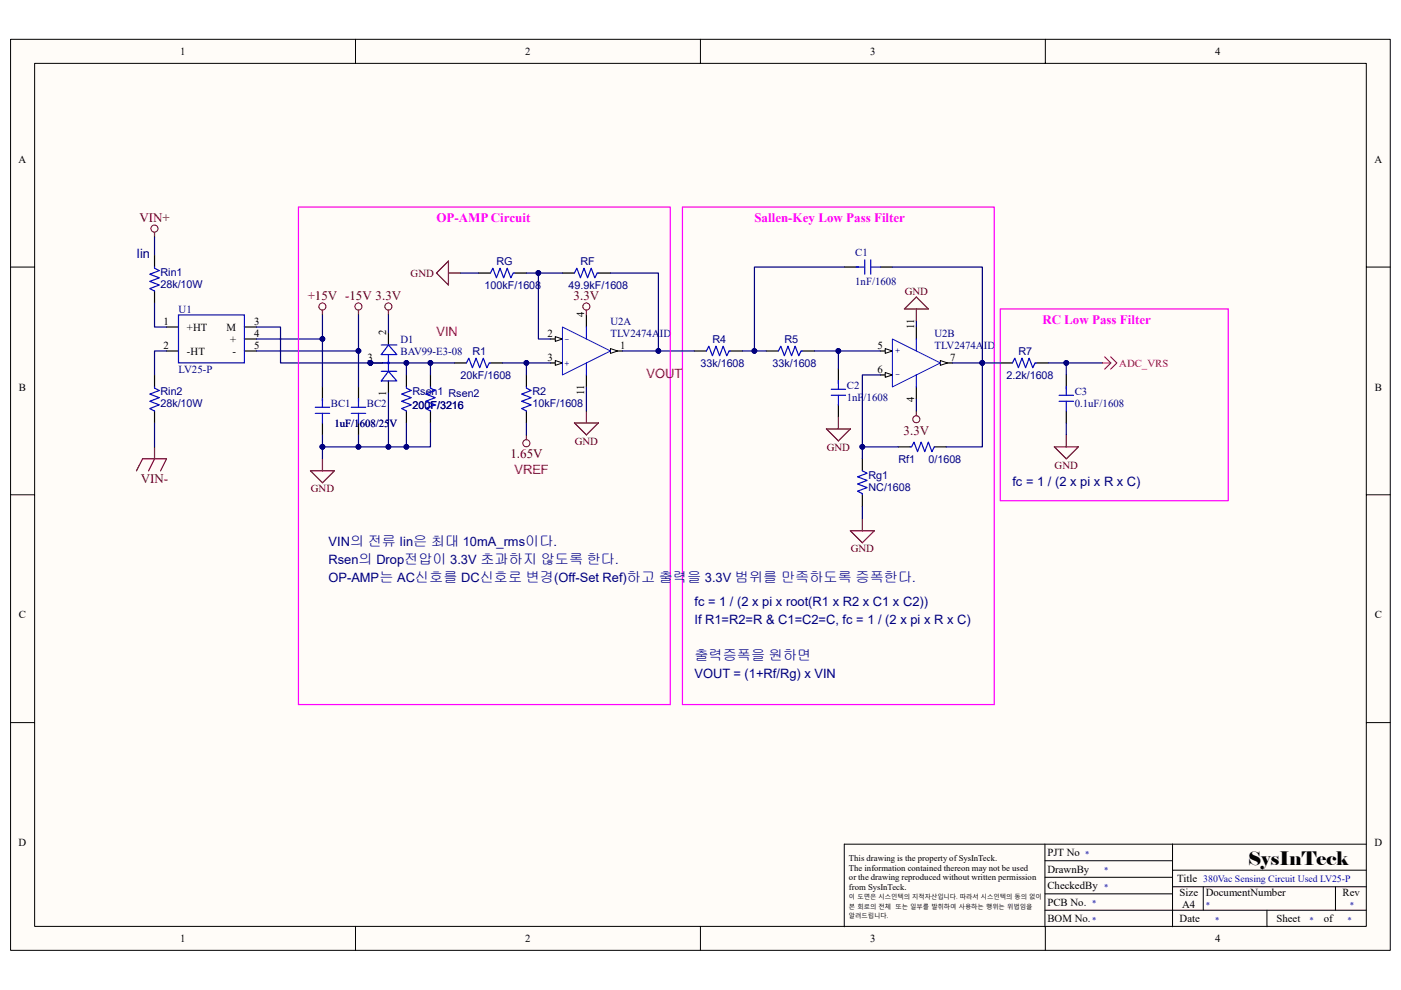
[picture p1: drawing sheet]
<svg xmlns="http://www.w3.org/2000/svg" width="297mm" height="210mm" viewBox="0 0 297 210" stroke-linecap="round" stroke-linejoin="round" font-family="sans-serif">
<path d="M2.3 8.4h292.5v193.2h-292.5z" fill="#fffcf8"/>
<path d="M2.2 8.3h292.6v193.3h-292.6z" fill="none" stroke="#000" stroke-width=".21"/>
<path d="M7.4 13.5h282.3v183h-282.3z" fill="#fffcf8"/>
<g fill="none" stroke="#000" stroke-width=".21">
<path d="M7.3 13.4h282.4v183.1h-282.4zM75.4 8.3v5.1M148.5 8.3v5.1M221.6 8.3v5.1M2.2 56.6h5.1M289.7 56.6h5.1M2.2 104.9h5.1M289.7 104.9h5.1M2.2 153.3h5.1M289.7 153.3h5.1M221.5 179v17.6M248.6 179v17.6"/>
<path d="M289.7 179h-110.7v17.6M75.4 196.5v5.1M148.5 196.5v5.1M221.5 193.1h68.2M221.5 189.6h27.1M221.5 186.1h27.1M221.5 182.6h27.1M221.6 196.5v5.1M248.6 188.1h41.1M248.6 184.6h41.1M255.1 188.1v5M268.6 193.1v3.5"/>
<path d="M283.1 188.1v5"/>
</g>
<g fill="none" stroke="#800000" stroke-width=".21">
<circle cx="68.4" cy="65" r=".75"/>
<circle cx="76" cy="65" r=".75"/>
</g>
<path d="M68.4 65.8v1M76 65.8v1M65.8 99.9h5.1l-2.5 2.5zM68.4 97.3v2.6" fill="none" stroke="#800000" stroke-width=".25"/>
<g fill="none" stroke="#000" stroke-width=".25">
<path d="M86.2 79.5v2.6M91.3 79.5v2.6M96.3 77h2.6M104 77h2.5M111.6 79.5v2.6M124.3 79.5v2.6M129.4 74.4h2.6M68.4 82.1v2.5M68.4 89.7v2.5M76 82.1v2.5M76 89.7v2.5M86.2 87.2v2.5"/>
<path d="M91.3 87.2v2.5M111.6 87.2v2.5"/>
</g>
<path d="M98.9 77l.5-1 .8 2 .7-2 .8 2 .8-2 .7 2 .5-1h.3M66.8 87.7h3.1M66.8 86.4h3.1M68.4 84.6v1.8M68.4 87.7v2M74.5 87.7h3M74.5 86.4h3M76 84.6v1.8M76 87.7v2M86.2 82.1v.2l1 .5-2 .8 2 .7-2 .8 2 .8-2 .8 1 .5M91.3 82.1v.2l1 .5-2 .8 2 .7-2 .8 2 .8-2 .8 1 .5M111.6 82.1v.2l1 .5-2 .8 2 .7-2 .8 2 .8-2 .8 1 .5" fill="none" stroke="#000bff" stroke-width=".25"/>
<path d="M129.4 73.9l1.6 .5-1.6 .6z" fill="#fffcf8"/>
<path d="M129.4 73.9l1.6 .5-1.6 .6z" fill="none" stroke="#000" stroke-width=".21"/>
<path d="M116.7 77h2.5" fill="none" stroke="#000" stroke-width=".25"/>
<path d="M117.7 76.5l1.5 .5-1.5 .5z" fill="#fffcf8"/>
<path d="M117.7 76.5l1.5 .5-1.5 .5z" fill="none" stroke="#000" stroke-width=".21"/>
<path d="M116.7 71.9h2.5" fill="none" stroke="#000" stroke-width=".25"/>
<path d="M117.7 71.4l1.5 .5-1.5 .5z" fill="#fffcf8"/>
<path d="M117.7 71.4l1.5 .5-1.5 .5z" fill="none" stroke="#000" stroke-width=".21"/>
<g fill="none" stroke="#000" stroke-width=".25">
<path d="M32.8 54.1v2.5M101.4 57.9h2.6M109.1 57.9h2.5M119.2 57.9h2.6M126.9 57.9h2.5M32.8 61.7v2.6M32.8 79.5v2.6M35.3 69.4h2.5M35.3 74.4h2.5M51.8 69.4h2.6M51.8 74.4h2.6M51.8 71.9h2.6"/>
<path d="M78.5 77h2.6M82.4 70.6v2.6M124.3 66.8v2.6M194.3 69.4v2.5M199.4 77h2.5M32.8 87.2v2.5M82.4 80.8v2.5"/>
</g>
<path d="M119.2 69.4l10.2 5-10.2 5.1z" fill="none" stroke="#000bff" stroke-width=".21"/>
<path d="M32.8 56.6v.3l1 .5-2.1 .8 2.1 .7-2.1 .8 2.1 .8-2.1 .7 1.1 .5M104 57.9l.5-1 .8 2 .7-2 .8 2 .7-2 .8 2 .5-1h.3M121.8 57.9l.5-1 .8 2 .7-2 .8 2 .7-2 .8 2 .5-1h.3M124.3 69.4v2.5M124.3 77v2.5M32.8 82.1v.2l1 .5-2.1 .8 2.1 .7-2.1 .8 2.1 .8-2.1 .8 1.1 .5" fill="none" stroke="#000bff" stroke-width=".25"/>
<g fill="none" stroke="#800000" stroke-width=".21">
<circle cx="32.7" cy="48.5" r=".75"/>
<circle cx="82.3" cy="65" r=".75"/>
<circle cx="124.3" cy="65" r=".75"/>
<circle cx="111.6" cy="94" r=".75"/>
</g>
<path d="M32.8 49.3v1M92.5 57.9l2.6-2.5v5.1zM95.1 57.9h2.5M82.4 65.8v1M124.3 65.8v1M28.9 99.9l1.3-2.6h5.1l-1.3 2.6M32.8 94.8v2.5l-1.3 2.6M111.6 92.2v1.1M121.8 89.7h5.1l-2.6 2.5zM124.3 87.2v2.5" fill="none" stroke="#800000" stroke-width=".25"/>
<circle cx="78.5" cy="77" r=".5" fill="#000080" stroke="#000080" stroke-width=".21"/>
<g fill="none" stroke="#00f" stroke-width=".25">
<path d="M37.8 66.8h14v10.2h-14zM80.8 78.8h3.3M80.8 73.2h3.3M81.1 77h1.3M82.4 78.8l1.7 2h-3.3zM82.4 73.2l1.7 2h-3.3zM82.4 75.2v3.6"/>
<circle cx="82.4" cy="77" r=".19"/>
</g>
<path d="M199.4 76.5l1.5 .5-1.5 .5z" fill="#fffcf8"/>
<path d="M199.4 76.5l1.5 .5-1.5 .5z" fill="none" stroke="#000" stroke-width=".21"/>
<path d="M186.7 74.4h2.5" fill="none" stroke="#000" stroke-width=".25"/>
<path d="M187.7 73.9l1.5 .5-1.5 .6z" fill="#fffcf8"/>
<path d="M187.7 73.9l1.5 .5-1.5 .6z" fill="none" stroke="#000" stroke-width=".21"/>
<path d="M186.7 79.5h2.5" fill="none" stroke="#000" stroke-width=".25"/>
<path d="M187.7 79l1.5 .5-1.5 .5z" fill="#fffcf8"/>
<path d="M187.7 79l1.5 .5-1.5 .5z" fill="none" stroke="#000" stroke-width=".21"/>
<g fill="none" stroke="#000" stroke-width=".25">
<path d="M179 56.6h2.6M186.7 56.6h2.5M147.2 74.4h2.6M154.9 74.4h2.5M162.5 74.4h2.5M170.1 74.4h2.6M177.8 78.3v2.5M212.1 77h2.5M219.7 77h2.6M226.1 79.5v2.6M177.8 85.9v2.5M182.8 97.3v2.6"/>
<path d="M190.5 94.8h2.5M194.3 82.1v2.5M198.1 94.8h2.6M226.1 87.2v2.5M182.8 104.9v2.6"/>
</g>
<path d="M189.2 71.9l10.2 5.1-10.2 5.1z" fill="none" stroke="#000bff" stroke-width=".21"/>
<g fill="none" stroke="#000bff" stroke-width=".25">
<path d="M181.6 56.6h1.7M183.3 55.1v3.1M184.6 55.1v3.1M184.6 56.6h2.1M149.8 74.4l.5-1 .7 2.1 .8-2.1 .8 2.1 .7-2.1 .8 2.1 .5-1.1h.3M165 74.4l.5-1 .8 2.1 .8-2.1 .7 2.1 .8-2.1 .8 2.1 .5-1.1h.2M194.3 71.9v2.5M194.3 79.5v2.6M214.6 77l.6-1 .7 2 .8-2 .7 2 .8-2 .8 2 .5-1h.2M176.2 83.8h3.1M176.2 82.6h3.1M177.8 80.8v1.8"/>
<path d="M177.8 83.8v2.1M182.8 99.9l1.1 .5-2.1 .7 2.1 .8-2.1 .8 2.1 .7-2.1 .8 1 .5v.2M193 94.8h.3l.5-1 .7 2 .8-2 .8 2 .7-2 .8 2 .5-1M224.6 83.8h3M224.6 85.1h3M226.1 82.1v1.7M226.1 85.1v2.1"/>
</g>
<path d="M191.7 65.5l2.6-2.5 2.5 2.5zM194.3 65.5v2.6M175.2 91h5.1l-2.5 2.5zM177.8 88.4v2.6M194.3 87.2v1M223.5 94.8h5.1l-2.5 2.5zM226.1 92.2v2.6M180.3 112.6h5.1l-2.6 2.5zM182.8 110v2.6" fill="none" stroke="#800000" stroke-width=".25"/>
<path d="M233.7 77h1.8M234.2 75.7l1.3 1.3M235.5 75.7l1.3 1.3-1.3 1.3M235.5 77l-1.3 1.3" fill="none" stroke="#f00" stroke-width=".25"/>
<circle cx="194.3" cy="88.9" r=".75" fill="none" stroke="#800000" stroke-width=".21"/>
<path d="M63.3 43.9h78.8v105.5h-78.8zM144.7 43.9h66.1v105.5h-66.1zM212.1 65.5h48.3v40.7h-48.3z" fill="none" stroke="#f0f" stroke-width=".25"/>
<g fill="none" stroke="#000080" stroke-width=".25">
<path d="M32.8 50.3v3.8M97.6 57.9h3.8M111.6 57.9h2.5v14h2.6M114.1 57.9h5.1M129.4 57.9h10.2v16.5h-7.6M179 56.6h-19v17.8M189.2 56.6h19.1v20.4h-6.4M32.8 64.3v5.1h2.5M35.3 74.4h-2.5v5.1M54.4 69.4h5.1v7.6h31.8v2.5M54.4 71.9h14M54.4 74.4h21.6"/>
<path d="M68.4 66.8v15.3M76 66.8v15.3M82.4 66.8v3.8M86.2 77v2.5M91.3 77h5M106.5 77h10.2M111.6 77v2.5M139.6 74.4h7.6M157.4 74.4h5.1M172.7 74.4h14M177.8 74.4v3.9M186.7 79.5h-3.9v17.8"/>
<path d="M194.3 68.1v1.3M212.1 77h-3.8v17.8h-7.6M222.3 77h3.8v2.5M226.1 77h7.6M32.8 89.7v5.1M68.4 92.2v5.1M76 92.2v2.6h-7.6M82.4 83.3v11.5M86.2 89.7v5.1h-10.2M91.3 89.7v5.1h-5.1M111.6 89.7v2.5M124.3 82.1v5.1"/>
<path d="M182.8 94.8h7.7M194.3 84.6v2.6M226.1 89.7v2.5M182.8 107.5v2.5"/>
</g>
<g fill="#000080" stroke="#000080" stroke-width=".21">
<circle cx="68.4" cy="94.8" r=".49"/>
<circle cx="68.4" cy="71.9" r=".49"/>
<circle cx="76" cy="74.4" r=".5"/>
<circle cx="111.6" cy="77" r=".49"/>
<circle cx="114.1" cy="57.9" r=".49"/>
<circle cx="139.6" cy="74.4" r=".49"/>
<circle cx="76" cy="94.8" r=".5"/>
<circle cx="82.3" cy="94.8" r=".49"/>
<circle cx="86.2" cy="94.8" r=".49"/>
<circle cx="86.2" cy="77" r=".49"/>
<circle cx="91.3" cy="77" r=".5"/>
<circle cx="78.5" cy="77" r=".5"/>
<circle cx="159.9" cy="74.4" r=".5"/>
<circle cx="177.7" cy="74.4" r=".5"/>
<circle cx="208.3" cy="77" r=".5"/>
<circle cx="226.1" cy="77" r=".49"/>
<circle cx="182.8" cy="94.8" r=".49"/>
</g>
<text font-size="3.9" x="264.6" y="183.4">SysInTeck</text>
<text font-size="3" fill="#000080" x="147.2" y="140">출력증폭을 원하면</text>
<g font-size="2.8" fill="#800000">
<text x="29.5" y="47.2">VIN+</text>
<text x="65.2" y="63.7">+15V -15V 3.3V</text>
<text x="121.6" y="63.7">3.3V</text>
<text x="191.6" y="92.2">3.3V</text>
<text x="108.2" y="97.2">1.65V</text>
<text x="29.9" y="102.3">VIN-</text>
</g>
<g font-size="2.8" fill="#f0f">
<text x="92.5" y="47.2">OP-AMP Circuit</text>
<text x="160" y="47.2">Sallen-Key Low Pass Filter</text>
<text x="221" y="68.8">RC Low Pass Filter</text>
</g>
<g font-size="2.7" fill="#000080">
<text x="29" y="54.8">Iin</text>
<text x="214.6" y="103.1">fc = 1 / (2 x pi x R x C)</text>
<text x="69.7" y="115.8">VIN의 전류 Iin은 최대 10mA_rms이다.</text>
<text x="69.7" y="119.6">Rsen의 Drop전압이 3.3V 초과하지 않도록 한다.</text>
<text x="69.7" y="123.5">OP-AMP는 AC신호를 DC신호로 변경(Off-Set Ref)하고 출력을 3.3V 범위를 만족하도록 증폭한다.</text>
<text x="147.2" y="128.5">fc = 1 / (2 x pi x root(R1 x R2 x C1 x C2))</text>
<text x="147.2" y="132.4">If R1=R2=R &amp; C1=C2=C, fc = 1 / (2 x pi x R x C)</text>
<text x="147.2" y="143.8">VOUT = (1+Rf/Rg) x VIN</text>
</g>
<g font-size="2.7" fill="#f00">
<text x="92.5" y="71.3">VIN</text>
<text x="137.1" y="80.2">VOUT</text>
<text x="109.1" y="100.6">VREF</text>
</g>
<g font-size="2.3">
<text x="38.2" y="11.7">1</text>
<text x="111.4" y="11.7">2</text>
<text x="184.5" y="11.7">3</text>
<text x="257.6" y="11.7">4</text>
<text x="4" y="34.5">A</text>
<text x="291.4" y="34.5">A</text>
<text x="34.7" y="68.9">1</text>
<text x="39.6" y="70.1">+HT</text>
<text x="48" y="70.1">M</text>
<text x="53.9" y="71.4">4</text>
<text x="53.9" y="68.9">3</text>
<text x="81.9" y="71.1" transform="rotate(-90 81.9 71.1)">2</text>
<text x="116.1" y="71.4">2</text>
<text x="123.8" y="67.3" transform="rotate(-90 123.8 67.3)">4</text>
<text x="193.8" y="69.9" transform="rotate(-90 193.8 69.9)">11</text>
<text x="34.7" y="74">2</text>
<text x="39.6" y="75.2">-HT</text>
<text x="48.8" y="72.7">+</text>
<text x="49.3" y="75.2">-</text>
<text x="53.9" y="74">5</text>
<text x="77.9" y="76.5">3</text>
<text x="116.1" y="76.5">3</text>
<text x="131.5" y="74">1</text>
<text x="186" y="74">5</text>
<text x="201.4" y="76.5">7</text>
<text x="4" y="82.8">B</text>
<text x="81.9" y="84" transform="rotate(-90 81.9 84)">1</text>
<text x="123.8" y="83.8" transform="rotate(-90 123.8 83.8)">11</text>
<text x="186" y="79">6</text>
<text x="291.5" y="82.8">B</text>
<text x="193.8" y="85.3" transform="rotate(-90 193.8 85.3)">4</text>
<text x="4" y="131.2">C</text>
<text x="291.5" y="131.2">C</text>
<text x="4" y="179.5">D</text>
<text x="291.4" y="179.5">D</text>
<text x="222.1" y="181.6">PJT No</text>
<text x="222.1" y="185.1">DrawnBy</text>
<text x="222.1" y="188.6">CheckedBy</text>
<text x="249.6" y="187.1">Title 380Vac Sensing Circuit Used LV25-P</text>
<text x="250.1" y="190.1">Size</text>
<text x="255.6" y="190.1">DocumentNumber</text>
<text x="284.7" y="190.1">Rev</text>
<text x="222.1" y="195.6">BOM No.</text>
<text x="222.1" y="192.1">PCB No.</text>
<text x="250.1" y="195.6">Date</text>
<text x="250.6" y="192.6">A4</text>
<text x="270.6" y="195.6">Sheet</text>
<text x="280.7" y="195.6">of</text>
<text x="38.2" y="199.8">1</text>
<text x="111.4" y="199.8">2</text>
<text x="184.5" y="199.8">3</text>
<text x="257.6" y="199.8">4</text>
</g>
<g font-size="2.3" fill="#000080">
<text x="34" y="58.5">Rin1</text>
<text x="105.3" y="56.2">RG</text>
<text x="123.1" y="56.2">RF</text>
<text x="181.3" y="54.4">C1</text>
<text x="34" y="61">28k/10W</text>
<text x="102.7" y="61.3">100kF/1608</text>
<text x="120.5" y="61.3">49.9kF/1608</text>
<text x="181.3" y="60.5">1nF/1608</text>
<text x="37.9" y="66.3">U1</text>
<text x="129.4" y="68.9">U2A</text>
<text x="129.4" y="71.4">TLV2474AID</text>
<text x="198.1" y="71.4">U2B</text>
<text x="84.9" y="72.7">D1</text>
<text x="84.9" y="75.2">BAV99-E3-08</text>
<text x="100.2" y="75.2">R1</text>
<text x="148.5" y="77.8">33k/1608</text>
<text x="151.1" y="72.7">R4</text>
<text x="163.8" y="77.8">33k/1608</text>
<text x="166.3" y="72.7">R5</text>
<text x="198.1" y="74">TLV2474AID</text>
<text x="215.9" y="75.2">R7</text>
<text x="34" y="83.9">Rin2</text>
<text x="37.9" y="79">LV25-P</text>
<text x="87.5" y="83.9">Rsen1 Rsen2</text>
<text x="97.6" y="80.3">20kF/1608</text>
<text x="112.9" y="83.9">R2</text>
<text x="179.6" y="82.6">C2</text>
<text x="213.4" y="80.3">2.2k/1608</text>
<text x="227.9" y="83.9">C3</text>
<text x="34" y="86.4">28k/10W</text>
<text x="70.2" y="86.4">BC1</text>
<text x="77.8" y="86.4">BC2</text>
<text x="87.5" y="86.7">200F/3216</text>
<text x="112.9" y="86.4">10kF/1608</text>
<text x="179.6" y="85.1">1nF/1608</text>
<text x="227.9" y="86.4">0.1uF/1608</text>
<text x="70.9" y="90.5">1uF/1608/25V</text>
<text x="184.1" y="101.7">Rg1</text>
<text x="190.5" y="98.1">Rf1</text>
<text x="196.8" y="98.1">0/1608</text>
<text x="184.1" y="104.2">NC/1608</text>
</g>
<g font-size="2.3" fill="#800000">
<text x="87.1" y="58.7">GND</text>
<text x="191.8" y="62.5">GND</text>
<text x="121.9" y="94.3">GND</text>
<text x="175.3" y="95.6">GND</text>
<text x="223.6" y="99.4">GND</text>
<text x="65.9" y="104.5">GND</text>
<text x="180.4" y="117.2">GND</text>
</g>
<text font-size="2.3" fill="#f00" x="237.3" y="77.8">ADC_VRS</text>
<g font-size="2" fill="#000080">
<text x="120.8" y="71.5" transform="rotate(180 120.8 71.5)">-</text>
<text x="120.8" y="76.6" transform="rotate(180 120.8 76.6)">+</text>
<text x="189.7" y="74.9">+</text>
<text x="189.7" y="79.9">-</text>
</g>
<g font-size="1.8">
<text x="180" y="182.7">This drawing is the property of SysInTeck.</text>
<text x="180" y="184.7">The information contained thereon may not be used</text>
<text x="180" y="186.7">or the drawing reproduced without written permission</text>
<text x="180" y="188.7">from SysInTeck.</text>
</g>
<g font-size="1.8" fill="#00f">
<text x="230.1" y="181.7">*</text>
<text x="234.1" y="185.2">*</text>
<text x="234.1" y="188.7">*</text>
<text x="231.6" y="192.2">*</text>
<text x="231.6" y="195.7">*</text>
<text x="255.6" y="192.7">*</text>
<text x="257.6" y="195.7">*</text>
<text x="277.7" y="195.7">*</text>
<text x="285.7" y="195.7">*</text>
<text x="286.2" y="192.7">*</text>
</g>
<g font-size="1.3">
<text x="180" y="190.8">이 도면은 시스인텍의 지적자산입니다. 따라서 시스인텍의 동의 없이</text>
<text x="180" y="192.8">본 회로의 전체</text>
<text x="180" y="194.8">알려드립니다.</text>
<text x="189.9" y="192.8">또는 일부를 발취하여 사용하는 행위는 위법임을</text>
</g>
</svg>
